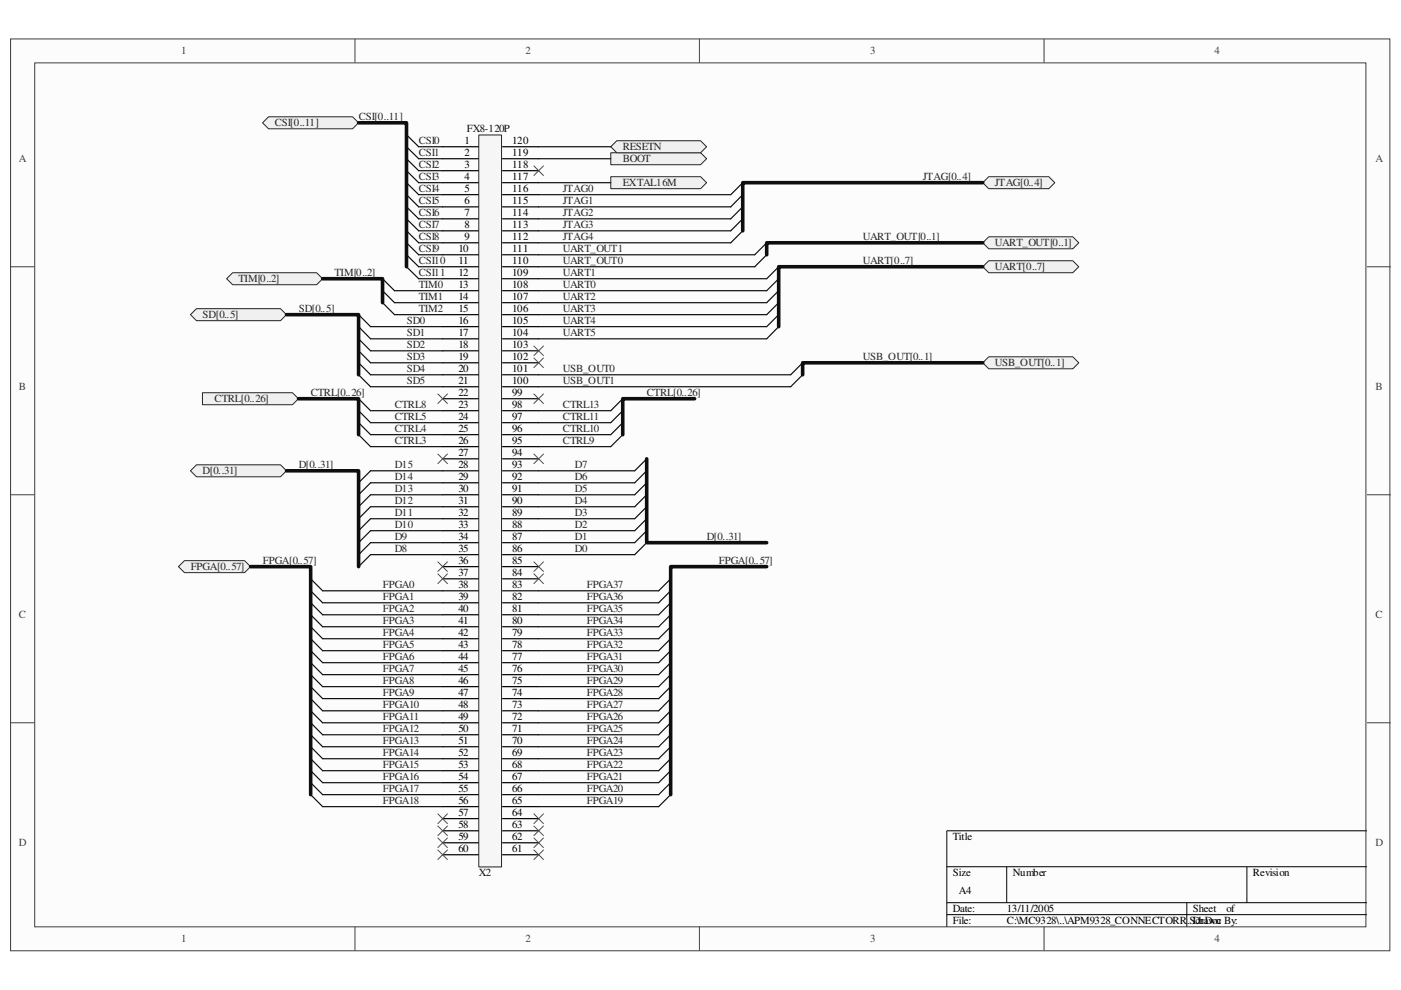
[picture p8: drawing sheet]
<svg xmlns="http://www.w3.org/2000/svg" width="297mm" height="210mm" viewBox="0 0 297 210" stroke-linecap="round" stroke-linejoin="round" font-family="sans-serif">
<path d="M2.3 8.3h292.4v193.3h-292.4z" fill="#fcfcfc"/>
<path d="M2.2 8.3h292.5v193.3h-292.5z" fill="none" stroke="#3f3f3f" stroke-width=".21"/>
<path d="M7.4 13.4h282.2v183.1h-282.2z" fill="#fcfcfc"/>
<g fill="none" stroke="#3f3f3f" stroke-width=".21">
<path d="M7.4 13.3h282.2v183.2h-282.2zM75.3 8.2v5.1M148.3 8.2v5.1M221.4 8.2v5.1M2.2 56.6h5.1M289.8 56.6h5.1M2.2 104.9h5.1M289.8 104.9h5.1M2.2 153.2h5.1M289.8 153.2h5.1M75.3 196.5v5.1M148.3 196.5v5.1"/>
<path d="M221.4 196.5v5.1"/>
</g>
<path d="M289.8 176.1h-89.1v20.4M200.7 183.8h89.1M200.7 191.4h89.1M200.7 193.9h89.1M213.4 183.8v7.6M251.6 191.4v5.1M264.4 183.8v7.6" fill="none" stroke="#000" stroke-width=".21"/>
<g fill="none" stroke="#000" stroke-width=".25">
<path d="M93.8 31.1h7.7M93.8 33.7h7.7M93.8 36.2h7.7M93.8 38.7h7.7M106.5 31.1h7.7M106.5 33.7h7.7M106.5 36.2h7.7M106.5 38.7h7.7M93.8 41.3h7.7M93.8 43.9h7.7M93.8 46.4h7.7M93.8 48.9h7.7"/>
<path d="M93.8 51.5h7.7M93.8 54h7.7M93.8 56.6h7.7M93.8 59.1h7.7M106.5 41.3h7.7M106.5 43.9h7.7M106.5 46.4h7.7M106.5 48.9h7.7M106.5 51.5h7.7M106.5 54h7.7M106.5 56.6h7.7M106.5 59.1h7.7"/>
<path d="M93.8 61.6h7.7M93.8 64.2h7.7M93.8 66.7h7.7M93.8 69.3h7.7M93.8 71.8h7.7M93.8 74.4h7.7M93.8 76.9h7.7M93.8 79.5h7.7M106.5 61.6h7.7M106.5 64.2h7.7M106.5 66.7h7.7M106.5 69.3h7.7"/>
<path d="M106.5 71.8h7.7M106.5 74.4h7.7M106.5 76.9h7.7M106.5 79.5h7.7M93.8 82h7.7M93.8 84.5h7.7M93.8 87.1h7.7M93.8 89.6h7.7M93.8 92.2h7.7M93.8 94.7h7.7M93.8 97.3h7.7M93.8 99.8h7.7"/>
<path d="M106.5 82h7.7M106.5 84.5h7.7M106.5 87.1h7.7M106.5 89.6h7.7M106.5 92.2h7.7M106.5 94.7h7.7M106.5 97.3h7.7M106.5 99.8h7.7M93.8 102.4h7.7M93.8 104.9h7.7M93.8 107.4h7.7M93.8 110h7.7"/>
<path d="M93.8 112.5h7.7M93.8 115.1h7.7M93.8 117.6h7.7M106.5 102.4h7.7M106.5 104.9h7.7M106.5 107.4h7.7M106.5 110h7.7M106.5 112.5h7.7M106.5 115.1h7.7M106.5 117.6h7.7M93.8 120.1h7.7M93.8 122.7h7.7"/>
<path d="M93.8 125.3h7.7M93.8 127.8h7.7M93.8 130.3h7.7M93.8 132.9h7.7M93.8 135.4h7.7M93.8 138h7.7M106.5 120.1h7.7M106.5 122.7h7.7M106.5 125.3h7.7M106.5 127.8h7.7M106.5 130.3h7.7M106.5 132.9h7.7"/>
<path d="M106.5 135.4h7.7M106.5 138h7.7M93.8 140.5h7.7M93.8 143h7.7M93.8 145.6h7.7M93.8 148.1h7.7M93.8 150.7h7.7M93.8 153.2h7.7M93.8 155.8h7.7M93.8 158.3h7.7M106.5 140.5h7.7M106.5 143h7.7"/>
<path d="M106.5 145.6h7.7M106.5 148.1h7.7M106.5 150.7h7.7M106.5 153.2h7.7M106.5 155.8h7.7M106.5 158.3h7.7M93.8 160.9h7.7M93.8 163.4h7.7M93.8 165.9h7.7M93.8 168.5h7.7M93.8 171h7.7M93.8 173.6h7.7"/>
<path d="M93.8 176.1h7.7M93.8 178.7h7.7M106.5 160.9h7.7M106.5 163.4h7.7M106.5 165.9h7.7M106.5 168.5h7.7M106.5 171h7.7M106.5 173.6h7.7M106.5 176.1h7.7M106.5 178.7h7.7M93.8 181.2h7.7M106.5 181.2h7.7"/>
</g>
<path d="M101.6 28.7h4.7v155.1h-4.7z" fill="#f6f6f6"/>
<path d="M101.5 28.6h4.8v155.2h-4.8z" fill="none" stroke="#252525" stroke-width=".21"/>
<path d="M48 59.1l1.3-1.3h17.8l1.3 1.3-1.3 1.3h-17.8z" fill-rule="evenodd" fill="#f0f0f0"/>
<path d="M48 59.1l1.3-1.3h17.8l1.3 1.3-1.3 1.3h-17.8z" fill="none" stroke="#252525" stroke-width=".21"/>
<path d="M55.7 26l1.2-1.2h17.9l1.2 1.2-1.2 1.3h-17.9z" fill-rule="evenodd" fill="#f0f0f0"/>
<path d="M55.7 26l1.2-1.2h17.9l1.2 1.2-1.2 1.3h-17.9z" fill="none" stroke="#252525" stroke-width=".21"/>
<path d="M208.4 38.7l1.2-1.2h12.8l1.2 1.2-1.2 1.3h-12.8z" fill-rule="evenodd" fill="#f0f0f0"/>
<path d="M208.4 38.7l1.2-1.2h12.8l1.2 1.2-1.2 1.3h-12.8z" fill="none" stroke="#252525" stroke-width=".21"/>
<path d="M129.5 37.5h19l1.3 1.2-1.3 1.3h-19z" fill-rule="evenodd" fill="#f0f0f0"/>
<path d="M129.5 37.5h19l1.3 1.2-1.3 1.3h-19z" fill="none" stroke="#252525" stroke-width=".21"/>
<path d="M129.5 32.4h19l1.3 1.3-1.3 1.2h-19z" fill-rule="evenodd" fill="#f0f0f0"/>
<path d="M129.5 32.4h19l1.3 1.3-1.3 1.2h-19z" fill="none" stroke="#252525" stroke-width=".21"/>
<path d="M42.9 83.3h19.1l1.3 1.2-1.3 1.3h-19.1z" fill-rule="evenodd" fill="#f0f0f0"/>
<path d="M42.9 83.3h19.1l1.3 1.2-1.3 1.3h-19.1z" fill="none" stroke="#252525" stroke-width=".21"/>
<path d="M40.4 99.8l1.3-1.2h17.8l1.2 1.2-1.2 1.3h-17.8z" fill-rule="evenodd" fill="#f0f0f0"/>
<path d="M40.4 99.8l1.3-1.2h17.8l1.2 1.2-1.2 1.3h-17.8z" fill="none" stroke="#252525" stroke-width=".21"/>
<path d="M40.4 66.7l1.3-1.3h17.8l1.2 1.3-1.2 1.3h-17.8z" fill-rule="evenodd" fill="#f0f0f0"/>
<path d="M40.4 66.7l1.3-1.3h17.8l1.2 1.3-1.2 1.3h-17.8z" fill="none" stroke="#252525" stroke-width=".21"/>
<path d="M208.4 76.9l1.2-1.3h17.9l1.2 1.3-1.2 1.3h-17.9z" fill-rule="evenodd" fill="#f0f0f0"/>
<path d="M208.4 76.9l1.2-1.3h17.9l1.2 1.3-1.2 1.3h-17.9z" fill="none" stroke="#252525" stroke-width=".21"/>
<path d="M208.4 56.6l1.2-1.3h17.9l1.2 1.3-1.2 1.2h-17.9z" fill-rule="evenodd" fill="#f0f0f0"/>
<path d="M208.4 56.6l1.2-1.3h17.9l1.2 1.3-1.2 1.2h-17.9z" fill="none" stroke="#252525" stroke-width=".21"/>
<path d="M208.4 51.5l1.2-1.3h17.9l1.2 1.3-1.2 1.2h-17.9z" fill-rule="evenodd" fill="#f0f0f0"/>
<path d="M208.4 51.5l1.2-1.3h17.9l1.2 1.3-1.2 1.2h-17.9z" fill="none" stroke="#252525" stroke-width=".21"/>
<g fill="none" stroke="#0e0e0e" stroke-width=".25">
<path d="M86.2 31.1l2.6 2.6h5M86.2 36.2l2.6 2.5h5M86.2 28.6l2.6 2.5h5M86.2 33.7l2.6 2.5h5M86.2 38.7l2.6 2.6h5M114.2 33.7h15.3M114.2 38.7h15.3M157.5 38.7l-2.6 2.6h-40.7M81.1 59.1l2.5 2.5h10.2M86.2 41.3l2.6 2.6h5M86.2 43.9l2.6 2.5h5M86.2 46.4l2.6 2.5h5"/>
<path d="M86.2 48.9l2.6 2.6h5M86.2 51.5l2.6 2.5h5M86.2 54l2.6 2.6h5M86.2 56.6l2.6 2.5h5M157.5 41.3l-2.6 2.6h-40.7M157.5 43.9l-2.6 2.5h-40.7M157.5 46.4l-2.6 2.5h-40.7M157.5 48.9l-2.6 2.6h-40.7M162.6 51.5l-2.6 2.5h-45.8M162.6 54l-2.6 2.6h-45.8M165.1 56.6l-2.5 2.5h-48.4M165.1 59.1l-2.5 2.5h-48.4"/>
<path d="M76 66.7l2.6 2.6h15.2M76 69.3l2.6 2.5h15.2M76 71.8l2.6 2.6h15.2M76 74.4l2.6 2.5h15.2M76 76.9l2.6 2.6h15.2M76 79.5l2.6 2.5h15.2M81.1 61.6l2.5 2.6h10.2M81.1 64.2l2.5 2.5h10.2M165.1 61.6l-2.5 2.6h-48.4M165.1 64.2l-2.5 2.5h-48.4M165.1 66.7l-2.5 2.6h-48.4M165.1 69.3l-2.5 2.5h-48.4"/>
<path d="M170.2 76.9l-2.6 2.6h-53.4M170.2 79.5l-2.6 2.5h-53.4M76 84.5l2.6 2.6h15.2M76 87.1l2.6 2.5h15.2M76 89.6l2.6 2.6h15.2M76 92.2l2.6 2.5h15.2M93.8 99.8h-15.2l-2.6 2.6M114.2 87.1h15.3M114.2 89.6h15.3M114.2 92.2h15.3M114.2 94.7h15.3M114.2 99.8h20.4"/>
<path d="M93.8 102.4h-15.2l-2.6 2.5M93.8 104.9h-15.2l-2.6 2.5M93.8 107.4h-15.2l-2.6 2.6M93.8 110h-15.2l-2.6 2.5M114.2 107.4h20.4M114.2 110h20.4M114.2 102.4h20.4M114.2 104.9h20.4"/>
</g>
<path d="M76 26h10.2v30.6M208.4 38.7h-50.9v10.2M68.4 59.1h12.7v5.1M208.4 51.5h-45.8v2.5M208.4 56.6h-43.3v12.7M60.7 66.7h15.3v12.8M208.4 76.9h-38.2v2.6M60.7 99.8h15.3v20.3" fill="none" stroke="#0e0e0e" stroke-width=".76"/>
<path d="M129.5 31.1l1.3-1.3h17.7l1.3 1.3-1.3 1.3h-17.7z" fill-rule="evenodd" fill="#f0f0f0"/>
<path d="M129.5 31.1l1.3-1.3h17.7l1.3 1.3-1.3 1.3h-17.7z" fill="none" stroke="#252525" stroke-width=".21"/>
<path d="M114.2 31.1h15.3" fill="none" stroke="#0e0e0e" stroke-width=".25"/>
<path d="M37.8 120.1l1.3-1.2h12.8l1.2 1.2-1.2 1.3h-12.8z" fill-rule="evenodd" fill="#f0f0f0"/>
<path d="M37.8 120.1l1.3-1.2h12.8l1.2 1.2-1.2 1.3h-12.8z" fill="none" stroke="#252525" stroke-width=".21"/>
<g fill="none" stroke="#0e0e0e" stroke-width=".25">
<path d="M132 92.2l-2.5 2.5M132 89.6l-2.5 2.6M132 87.1l-2.5 2.5M132 84.5l-2.5 2.6M137.1 97.3l-2.5 2.5M137.1 99.8l-2.5 2.6M93.8 112.5h-15.2l-2.6 2.6M93.8 115.1h-15.2l-2.6 2.5M93.8 117.6h-15.2l-2.6 2.5M137.1 115.1l-2.5 2.5h-20.4M137.1 112.5l-2.5 2.6h-20.4M137.1 110l-2.5 2.5h-20.4"/>
<path d="M137.1 107.4l-2.5 2.6M137.1 104.9l-2.5 2.5M137.1 102.4l-2.5 2.5M65.9 132.9l2.5 2.5h25.4M65.9 135.4l2.5 2.6h25.4M65.9 138l2.5 2.5h25.4M65.9 122.7l2.5 2.6h25.4M65.9 125.3l2.5 2.5h25.4M65.9 127.8l2.5 2.5h25.4M65.9 130.3l2.5 2.6h25.4M142.2 135.4l-2.5 2.6h-25.5M142.2 138l-2.5 2.5h-25.5"/>
<path d="M142.2 132.9l-2.5 2.5h-25.5M142.2 122.7l-2.5 2.6h-25.5M142.2 125.3l-2.5 2.5h-25.5M142.2 127.8l-2.5 2.5h-25.5M142.2 130.3l-2.5 2.6h-25.5M65.9 140.5l2.5 2.5h25.4M65.9 143l2.5 2.6h25.4M65.9 145.6l2.5 2.5h25.4M65.9 148.1l2.5 2.6h25.4M65.9 150.7l2.5 2.5h25.4M65.9 153.2l2.5 2.6h25.4M65.9 155.8l2.5 2.5h25.4"/>
<path d="M65.9 158.3l2.5 2.6h25.4M142.2 140.5l-2.5 2.5h-25.5M142.2 143l-2.5 2.6h-25.5M142.2 145.6l-2.5 2.5h-25.5M142.2 148.1l-2.5 2.6h-25.5M142.2 150.7l-2.5 2.5h-25.5M142.2 153.2l-2.5 2.6h-25.5M142.2 155.8l-2.5 2.5h-25.5M142.2 158.3l-2.5 2.6h-25.5M65.9 160.9l2.5 2.5h25.4M65.9 163.4l2.5 2.5h25.4M65.9 165.9l2.5 2.6h25.4"/>
<path d="M65.9 168.5l2.5 2.5h25.4M142.2 160.9l-2.5 2.5h-25.5M142.2 163.4l-2.5 2.5h-25.5M142.2 165.9l-2.5 2.6h-25.5M142.2 168.5l-2.5 2.5h-25.5"/>
</g>
<path d="M63.3 84.5h12.7v7.7M137.1 97.3v17.8h25.5M147.3 84.5h-15.3v7.7M53.1 120.1h12.8v48.4M162.6 120.1h-20.4v48.4" fill="none" stroke="#0e0e0e" stroke-width=".76"/>
<g fill="none" stroke="#4c4c4c" stroke-width=".21">
<path d="M113.2 35.2l2 2M115.2 35.2l-2 2M113.2 73.4l2 2M113.2 75.9l2 2M115.2 73.4l-2 2M115.2 75.9l-2 2M92.8 83.5l2.1 2.1M92.8 96.3l2.1 2M94.9 83.5l-2.1 2.1M94.9 96.3l-2.1 2M113.2 83.5l2 2.1M113.2 96.3l2 2"/>
<path d="M115.2 83.5l-2 2.1M115.2 96.3l-2 2M92.8 119.1l2.1 2.1M94.9 119.1l-2.1 2.1M113.2 119.1l2 2.1M115.2 119.1l-2 2.1M92.8 121.7l2.1 2M94.9 121.7l-2.1 2M113.2 121.7l2 2M115.2 121.7l-2 2M92.8 177.7l2.1 2M92.8 175.1l2.1 2.1"/>
<path d="M92.8 172.6l2.1 2M94.9 177.7l-2.1 2M94.9 175.1l-2.1 2.1M94.9 172.6l-2.1 2M113.2 172.6l2 2M113.2 177.7l2 2M113.2 175.1l2 2.1M115.2 172.6l-2 2M115.2 177.7l-2 2M115.2 175.1l-2 2.1M92.8 180.2l2.1 2M94.9 180.2l-2.1 2"/>
<path d="M113.2 180.2l2 2M115.2 180.2l-2 2"/>
</g>
<g font-size="2.3" fill="#3f3f3f">
<text x="38.4" y="11.5">1</text>
<text x="111.4" y="11.5">2</text>
<text x="184.5" y="11.5">3</text>
<text x="257.5" y="11.5">4</text>
<text x="4" y="34.4">A</text>
<text x="291.6" y="34.4">A</text>
<text x="4" y="82.7">B</text>
<text x="291.6" y="82.7">B</text>
<text x="4" y="131.1">C</text>
<text x="291.6" y="131.1">C</text>
<text x="4" y="179.4">D</text>
<text x="291.6" y="179.4">D</text>
<text x="38.4" y="199.8">1</text>
<text x="111.4" y="199.8">2</text>
<text x="184.5" y="199.8">3</text>
<text x="257.5" y="199.8">4</text>
</g>
<g font-size="2.3" fill="#252525">
<text x="58.2" y="26.8">CSI[0..11]</text>
<text x="76.1" y="25.5">CSI[0..11]</text>
<text x="88.8" y="30.6">CSI0</text>
<text x="88.8" y="33.1">CSI1</text>
<text x="88.8" y="35.7">CSI2</text>
<text x="132" y="34.4">BOOT</text>
<text x="132" y="31.8">RESETN</text>
<text x="88.8" y="38.2">CSI3</text>
<text x="88.8" y="40.8">CSI4</text>
<text x="119.3" y="40.8">JTAG0</text>
<text x="132" y="39.5">EXTAL16M</text>
<text x="195.7" y="38.2">JTAG[0..4]</text>
<text x="210.9" y="39.5">JTAG[0..4]</text>
<text x="88.8" y="43.3">CSI5</text>
<text x="88.8" y="45.8">CSI6</text>
<text x="119.3" y="43.3">JTAG1</text>
<text x="119.3" y="45.8">JTAG2</text>
<text x="88.8" y="48.4">CSI7</text>
<text x="88.8" y="50.9">CSI8</text>
<text x="88.8" y="53.5">CSI9</text>
<text x="119.3" y="48.4">JTAG3</text>
<text x="119.3" y="50.9">JTAG4</text>
<text x="119.3" y="53.5">UART_OUT1</text>
<text x="183" y="50.9">UART_OUT[0..1]</text>
<text x="210.9" y="52.2">UART_OUT[0..1]</text>
<text x="50.6" y="59.9">TIM[0..2]</text>
<text x="70.9" y="58.6">TIM[0..2]</text>
<text x="88.8" y="56">CSI10</text>
<text x="88.8" y="58.6">CSI11</text>
<text x="119.3" y="56">UART_OUT0</text>
<text x="119.3" y="58.6">UART1</text>
<text x="183" y="56">UART[0..7]</text>
<text x="210.9" y="57.3">UART[0..7]</text>
<text x="88.8" y="61.1">TIM0</text>
<text x="88.8" y="63.7">TIM1</text>
<text x="119.3" y="63.7">UART2</text>
<text x="119.3" y="61.1">UART0</text>
<text x="43" y="67.5">SD[0..5]</text>
<text x="63.3" y="66.2">SD[0..5]</text>
<text x="86.2" y="71.3">SD1</text>
<text x="86.2" y="68.7">SD0</text>
<text x="88.8" y="66.2">TIM2</text>
<text x="119.3" y="68.7">UART4</text>
<text x="119.3" y="71.3">UART5</text>
<text x="119.3" y="66.2">UART3</text>
<text x="86.2" y="76.4">SD3</text>
<text x="86.2" y="73.8">SD2</text>
<text x="183" y="76.4">USB_OUT[0..1]</text>
<text x="210.9" y="77.6">USB_OUT[0..1]</text>
<text x="65.9" y="84">CTRL[0..26]</text>
<text x="86.2" y="81.4">SD5</text>
<text x="86.2" y="78.9">SD4</text>
<text x="119.3" y="78.9">USB_OUT0</text>
<text x="119.3" y="81.4">USB_OUT1</text>
<text x="137.1" y="84">CTRL[0..26]</text>
<text x="45.5" y="85.3">CTRL[0..26]</text>
<text x="83.7" y="89.1">CTRL5</text>
<text x="83.7" y="86.6">CTRL8</text>
<text x="119.3" y="86.6">CTRL13</text>
<text x="119.3" y="89.1">CTRL11</text>
<text x="83.7" y="94.2">CTRL3</text>
<text x="83.7" y="91.7">CTRL4</text>
<text x="119.3" y="94.2">CTRL9</text>
<text x="119.3" y="91.7">CTRL10</text>
<text x="43" y="100.5">D[0..31]</text>
<text x="63.3" y="99.3">D[0..31]</text>
<text x="83.7" y="99.3">D15</text>
<text x="83.7" y="101.8">D14</text>
<text x="121.9" y="101.8">D6</text>
<text x="121.9" y="99.3">D7</text>
<text x="83.7" y="104.4">D13</text>
<text x="83.7" y="106.9">D12</text>
<text x="121.9" y="106.9">D4</text>
<text x="121.9" y="104.4">D5</text>
<text x="83.7" y="109.4">D11</text>
<text x="83.7" y="112">D10</text>
<text x="121.9" y="112">D2</text>
<text x="121.9" y="109.4">D3</text>
<text x="55.7" y="119.6">FPGA[0..57]</text>
<text x="83.7" y="117.1">D8</text>
<text x="83.7" y="114.6">D9</text>
<text x="121.9" y="117.1">D0</text>
<text x="121.9" y="114.6">D1</text>
<text x="149.9" y="114.6">D[0..31]</text>
<text x="152.4" y="119.6">FPGA[0..57]</text>
<text x="40.4" y="120.9">FPGA[0..57]</text>
<text x="81.1" y="124.7">FPGA0</text>
<text x="124.4" y="124.7">FPGA37</text>
<text x="81.1" y="127.3">FPGA1</text>
<text x="81.1" y="129.8">FPGA2</text>
<text x="124.4" y="127.3">FPGA36</text>
<text x="124.4" y="129.8">FPGA35</text>
<text x="81.1" y="132.3">FPGA3</text>
<text x="81.1" y="134.9">FPGA4</text>
<text x="81.1" y="137.5">FPGA5</text>
<text x="124.4" y="132.3">FPGA34</text>
<text x="124.4" y="134.9">FPGA33</text>
<text x="124.4" y="137.5">FPGA32</text>
<text x="81.1" y="140">FPGA6</text>
<text x="81.1" y="142.5">FPGA7</text>
<text x="124.4" y="140">FPGA31</text>
<text x="124.4" y="142.5">FPGA30</text>
<text x="81.1" y="145.1">FPGA8</text>
<text x="81.1" y="147.6">FPGA9</text>
<text x="124.4" y="145.1">FPGA29</text>
<text x="124.4" y="147.6">FPGA28</text>
<text x="81.1" y="155.2">FPGA12</text>
<text x="81.1" y="152.7">FPGA11</text>
<text x="81.1" y="150.2">FPGA10</text>
<text x="124.4" y="150.2">FPGA27</text>
<text x="124.4" y="152.7">FPGA26</text>
<text x="124.4" y="155.2">FPGA25</text>
<text x="81.1" y="160.3">FPGA14</text>
<text x="81.1" y="157.8">FPGA13</text>
<text x="124.4" y="157.8">FPGA24</text>
<text x="124.4" y="160.3">FPGA23</text>
<text x="81.1" y="168">FPGA17</text>
<text x="81.1" y="165.4">FPGA16</text>
<text x="81.1" y="162.9">FPGA15</text>
<text x="124.4" y="162.9">FPGA22</text>
<text x="124.4" y="165.4">FPGA21</text>
<text x="124.4" y="168">FPGA20</text>
<text x="81.1" y="170.5">FPGA18</text>
<text x="124.4" y="170.5">FPGA19</text>
</g>
<g font-size="2.3" fill="#0e0e0e">
<text x="99" y="28">FX8-120P</text>
<text x="101.5" y="185.8">X2</text>
</g>
<g font-size="2.3">
<text x="98.5" y="30.6">1</text>
<text x="98.5" y="33.1">2</text>
<text x="98.5" y="35.7">3</text>
<text x="108.6" y="35.7">118</text>
<text x="108.6" y="33.1">119</text>
<text x="108.6" y="30.6">120</text>
<text x="98.5" y="38.2">4</text>
<text x="98.5" y="40.8">5</text>
<text x="108.6" y="40.8">116</text>
<text x="108.6" y="38.2">117</text>
<text x="98.5" y="43.3">6</text>
<text x="98.5" y="45.8">7</text>
<text x="108.6" y="45.8">114</text>
<text x="108.6" y="43.3">115</text>
<text x="97.2" y="53.5">10</text>
<text x="98.5" y="48.4">8</text>
<text x="98.5" y="50.9">9</text>
<text x="108.6" y="53.5">111</text>
<text x="108.6" y="50.9">112</text>
<text x="108.6" y="48.4">113</text>
<text x="97.2" y="56">11</text>
<text x="97.2" y="58.6">12</text>
<text x="108.6" y="58.6">109</text>
<text x="108.6" y="56">110</text>
<text x="97.2" y="61.1">13</text>
<text x="97.2" y="63.7">14</text>
<text x="108.6" y="63.7">107</text>
<text x="108.6" y="61.1">108</text>
<text x="97.2" y="66.2">15</text>
<text x="97.2" y="68.7">16</text>
<text x="97.2" y="71.3">17</text>
<text x="108.6" y="71.3">104</text>
<text x="108.6" y="68.7">105</text>
<text x="108.6" y="66.2">106</text>
<text x="97.2" y="73.8">18</text>
<text x="97.2" y="76.4">19</text>
<text x="108.6" y="76.4">102</text>
<text x="108.6" y="73.8">103</text>
<text x="97.2" y="78.9">20</text>
<text x="97.2" y="81.4">21</text>
<text x="97.2" y="84">22</text>
<text x="108.6" y="84">99</text>
<text x="108.6" y="81.4">100</text>
<text x="108.6" y="78.9">101</text>
<text x="97.2" y="86.6">23</text>
<text x="97.2" y="89.1">24</text>
<text x="108.6" y="89.1">97</text>
<text x="108.6" y="86.6">98</text>
<text x="97.2" y="91.7">25</text>
<text x="97.2" y="94.2">26</text>
<text x="108.6" y="94.2">95</text>
<text x="108.6" y="91.7">96</text>
<text x="97.2" y="96.7">27</text>
<text x="97.2" y="99.3">28</text>
<text x="97.2" y="101.8">29</text>
<text x="108.6" y="101.8">92</text>
<text x="108.6" y="99.3">93</text>
<text x="108.6" y="96.7">94</text>
<text x="97.2" y="104.4">30</text>
<text x="97.2" y="106.9">31</text>
<text x="108.6" y="106.9">90</text>
<text x="108.6" y="104.4">91</text>
<text x="97.2" y="109.4">32</text>
<text x="97.2" y="112">33</text>
<text x="108.6" y="112">88</text>
<text x="108.6" y="109.4">89</text>
<text x="97.2" y="114.6">34</text>
<text x="97.2" y="117.1">35</text>
<text x="97.2" y="119.6">36</text>
<text x="108.6" y="119.6">85</text>
<text x="108.6" y="117.1">86</text>
<text x="108.6" y="114.6">87</text>
<text x="97.2" y="122.2">37</text>
<text x="97.2" y="124.7">38</text>
<text x="108.6" y="124.7">83</text>
<text x="108.6" y="122.2">84</text>
<text x="97.2" y="127.3">39</text>
<text x="97.2" y="129.8">40</text>
<text x="108.6" y="129.8">81</text>
<text x="108.6" y="127.3">82</text>
<text x="97.2" y="132.3">41</text>
<text x="97.2" y="134.9">42</text>
<text x="97.2" y="137.5">43</text>
<text x="108.6" y="137.5">78</text>
<text x="108.6" y="134.9">79</text>
<text x="108.6" y="132.3">80</text>
<text x="97.2" y="140">44</text>
<text x="97.2" y="142.5">45</text>
<text x="108.6" y="142.5">76</text>
<text x="108.6" y="140">77</text>
<text x="97.2" y="145.1">46</text>
<text x="97.2" y="147.6">47</text>
<text x="108.6" y="147.6">74</text>
<text x="108.6" y="145.1">75</text>
<text x="97.2" y="150.2">48</text>
<text x="97.2" y="152.7">49</text>
<text x="97.2" y="155.2">50</text>
<text x="108.6" y="155.2">71</text>
<text x="108.6" y="152.7">72</text>
<text x="108.6" y="150.2">73</text>
<text x="97.2" y="157.8">51</text>
<text x="97.2" y="160.3">52</text>
<text x="108.6" y="160.3">69</text>
<text x="108.6" y="157.8">70</text>
<text x="97.2" y="162.9">53</text>
<text x="97.2" y="165.4">54</text>
<text x="97.2" y="168">55</text>
<text x="108.6" y="168">66</text>
<text x="108.6" y="165.4">67</text>
<text x="108.6" y="162.9">68</text>
<text x="97.2" y="170.5">56</text>
<text x="97.2" y="173.1">57</text>
<text x="108.6" y="173.1">64</text>
<text x="108.6" y="170.5">65</text>
<text x="97.2" y="175.6">58</text>
<text x="97.2" y="178.1">59</text>
<text x="108.6" y="178.1">62</text>
<text x="108.6" y="175.6">63</text>
<text x="202" y="178.1">Title</text>
<text x="97.2" y="180.7">60</text>
<text x="108.6" y="180.7">61</text>
<text x="202" y="185.8">Size</text>
<text x="214.8" y="185.8">Number</text>
<text x="265.6" y="185.8">Revision</text>
<text x="203.3" y="189.6">A4</text>
<text x="202" y="196">File:</text>
<text x="202" y="193.4">Date:</text>
<text x="213.5" y="196">C:\MC9328\..\APM9328_CONNECTORR</text>
<text x="213.5" y="193.4">13/11/2005</text>
<text x="251.7" y="196">.</text>
<text x="252.2" y="196">SDrawn</text>
<text x="252.9" y="193.4">Sheet</text>
<text x="253.4" y="196">chDoc By:</text>
<text x="260.1" y="193.4">of</text>
</g>
</svg>
